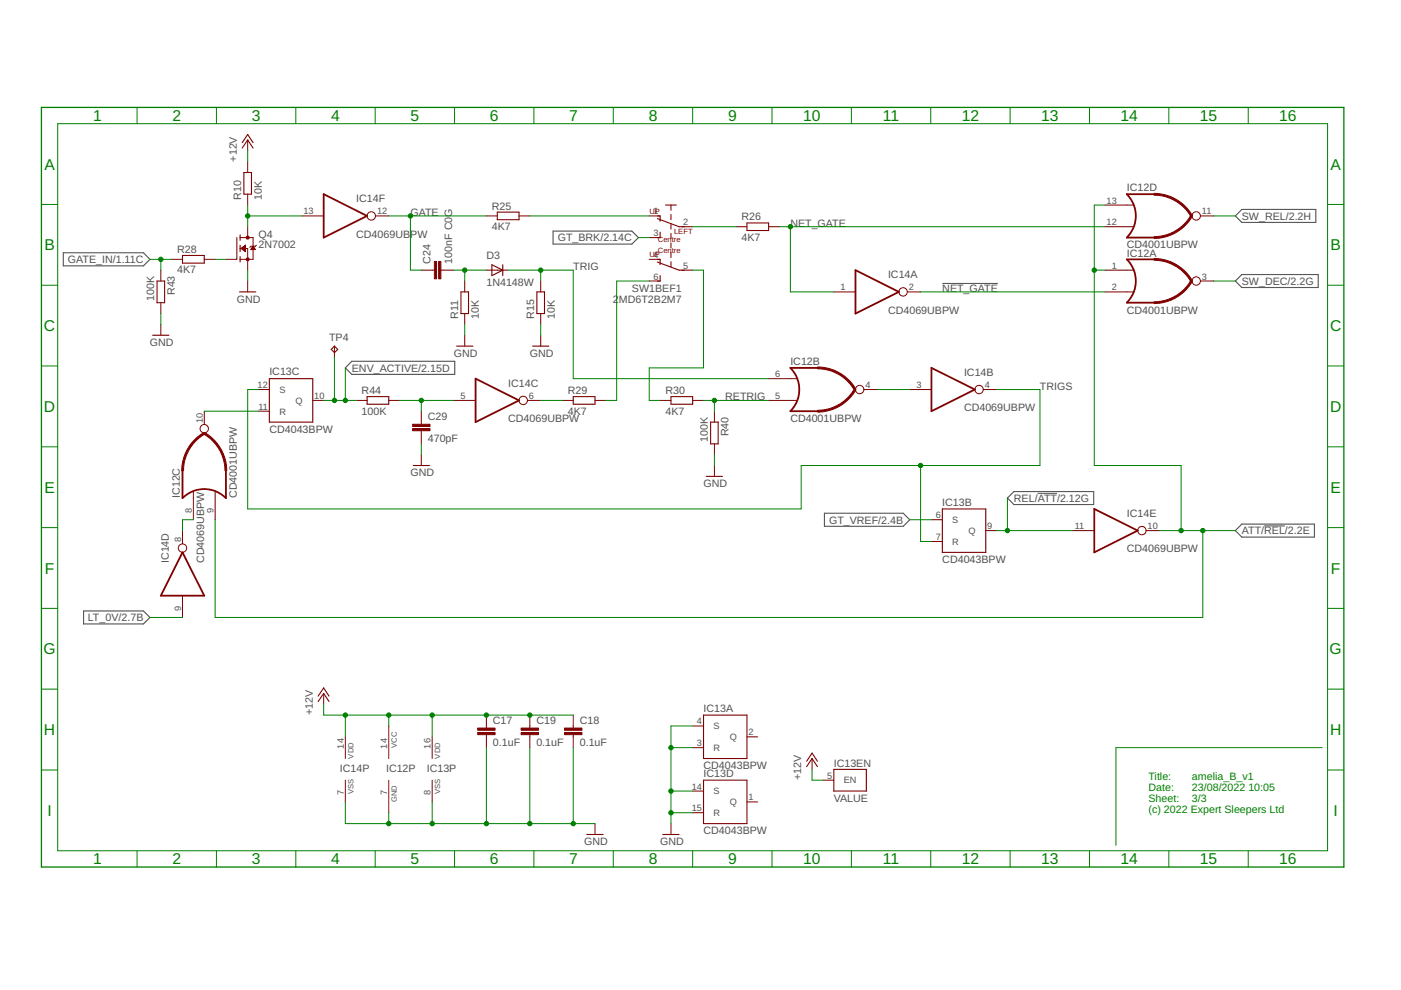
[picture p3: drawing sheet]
<svg xmlns="http://www.w3.org/2000/svg" width="297mm" height="210mm" viewBox="0 0 297 210" stroke-linecap="round" stroke-linejoin="round" font-family="sans-serif">
<path d="M13.4 53.6h17l1.4 1.4-1.4 1.4h-17zM117.3 49h16.7l1.4 1.4-1.4 1.4h-16.7zM261.9 45.8l1.4-1.4h15.7v2.8h-15.7zM263.3 58.2h16.2v2.8h-16.2l-1.4-1.4zM74.6 76.6h21.8v2.8h-21.8l-1.4-1.4zM174.8 108.8h16.7l1.4 1.4-1.4 1.4h-16.7zM213.6 105.6l1.4-1.4h16.9v2.8h-16.9zM261.9 112.5l1.4-1.4h15.4v2.8h-15.4zM17.7 129.5h12.7l1.4 1.4-1.4 1.4h-12.7z" fill="none" stroke="#505050" stroke-width=".23"/>
<path d="M199.8 60.1h11.8M220 104.6h4.1M268 111.5h4.4" fill="none" stroke="#505050" stroke-width=".21"/>
<path d="M68.6 41.2l9.2 4.6-9.2 4.6zM181.4 57.3l9.2 4.6-9.2 4.6zM244.7 41.2h-5.8a6.5 6.5 0 0 1 0 9.2h5.8M244.7 55h-5.8a6.5 6.5 0 0 1 0 9.2h5.8M173.3 78h-5.7a6.5 6.5 0 0 1 0 9.2h5.7M197.5 78l9.2 4.6-9.2 4.6zM38.7 99.8v5.8a6.5 6.5 0 0 1 9.2 0v-5.8M100.8 80.3l9.2 4.6-9.2 4.6zM38.7 117.1l4.6 9.2h-9.2zM232 107.9l9.2 4.6-9.2 4.6z" fill="none" stroke="#800000" stroke-width=".38"/>
<g fill="none" stroke="#800000" stroke-width=".21">
<path d="M52.5 29.7v2.3M52.5 34.3v2.3M34.1 57.3v2.3M36.4 55h2.3M43.3 55h2.3M47.9 55h2.3M50.9 50.4h2.8v4.6h-2.8M50.9 52.7h1.6v4.6M51.1 52.7l.9-.7v1.4zM51.2 52.6h.8M51.2 52.7h.8M51.3 52.5h.7"/>
<path d="M51.4 52.9h.6M51.5 52.4h.5M51.5 53h.5M51.6 52.3h.4M51.6 53.1h.4M51.7 52.2h.3M51.8 53.2h.2M51.9 52.1h.1M51.9 53.3h.1M52 52h.1M52.5 41.2v2.3M52.5 48.1v2.3"/>
<path d="M52.5 59.6v2.3M53.2 52.9h.9M53.3 52.7h.7M53.4 52.6h.5M53.4 52.5h.5M53.5 52.4h.3M53.6 52.3h.1M53.7 52.2l.4 .7h-.9zM53.7 52.2h.1M54.4 52l-.3 .2h-.9l-.2 .3M64 45.8h4.6M79.6 45.8h2.8"/>
<path d="M89.3 57.3h2.8M93.5 57.3h2.7M98.5 59.6v2.3M103.1 45.8h2.3M103.1 57.3h4.6M110 45.8h2.3M114.6 59.6v2.3M137.6 45.8h2.4M137.6 59.6h2.4M137.6 55h2.4M137.6 50.4h2.4M144.5 48.1h2.4"/>
<path d="M144.5 57.3h2.4M156.1 48.1h2.3M163 48.1h2.3M234.3 43.5h6M234.3 48.1h6M234.3 57.3h6M254.5 45.8h2.8M254.5 59.6h2.8M34.1 64.2v2.3M34.1 68.8v2.3M70.9 73.4v2.3M98.5 66.5v2.3"/>
<path d="M98.5 71.1v2.3M114.6 66.5v2.3M114.6 71.1v2.3M176.8 61.9h4.6M192.4 61.9h2.8M234.3 61.9h6M43.3 87.2v2.8M54.8 82.6h2.3M54.8 87.2h2.3M66.3 84.9h2.3M75.5 84.9h2.3M82.4 84.9h2.3"/>
<path d="M89.3 87.2v2.8M89.3 91.3v2.8M89.3 96.4v2.3M96.2 84.9h4.6M111.8 84.9h2.8M119.3 84.9h2.2M126.2 84.9h2.2M140 84.9h2.3M146.9 84.9h2.3M151.5 87.2v2.3M151.5 94.1v2.3M151.5 98.7v2.3"/>
<path d="M163 80.3h6M163 84.9h6M183.2 82.6h2.8M192.9 82.6h4.6M208.5 82.6h2.8M38.7 112.5v2.8M41 104.2v6M45.6 104.2v6M197.5 110.2h2.3M197.5 114.8h2.3M209 112.5h2.3M227.4 112.5h4.6"/>
<path d="M243 112.5h2.8M38.7 126.3v4.6M68.6 147v2.3M73.2 156.2v4.6M82.4 153.9v6.9M91.6 156.2v4.6M103.1 151.6v2.8M103.1 155.8v2.7M112.3 151.6v2.8M112.3 155.8v2.7M121.5 151.6v2.8M121.5 155.8v2.7"/>
<path d="M146.9 153.9h2.3M146.9 158.5h2.3M158.4 156.2h2.3M73.2 165.4v4.6M82.4 165.4v6.9M91.6 165.4v4.6M126.2 174.6v2.3M142.3 174.6v2.3M146.9 167.7h2.3M146.9 172.3h2.3M158.4 170h2.3M172.2 160.8v2.3"/>
<path d="M174.5 165.4h2.3"/>
<circle cx="78.7" cy="45.8" r=".89"/>
<circle cx="253.6" cy="59.6" r=".89"/>
<circle cx="253.6" cy="45.8" r=".89"/>
<circle cx="191.5" cy="61.9" r=".89"/>
<circle cx="43.3" cy="90.9" r=".89"/>
<circle cx="110.9" cy="84.9" r=".89"/>
<circle cx="182.3" cy="82.6" r=".89"/>
<circle cx="207.6" cy="82.6" r=".89"/>
<circle cx="38.7" cy="116.2" r=".89"/>
<circle cx="242.1" cy="112.5" r=".89"/>
</g>
<g fill="#800000" stroke="#800000" stroke-width=".21">
<path d="M173.3 87a9 9 0 0 0 7.8-4.5l.4 .1a9.3 9.3 0 0 1-8.1 4.8z" fill-rule="evenodd"/>
<path d="M173.4 77.8a9.3 9.3 0 0 1 8.1 4.7l-.4 .2a9 9 0 0 0-7.8-4.5z" fill-rule="evenodd"/>
<path d="M244.7 50.2a9 9 0 0 0 7.8-4.6l.3 .2a9.4 9.4 0 0 1-8.1 4.7z" fill-rule="evenodd"/>
<path d="M244.7 41a9.4 9.4 0 0 1 8.1 4.7l-.3 .2a9 9 0 0 0-7.8-4.5z" fill-rule="evenodd"/>
<path d="M244.7 64a9 9 0 0 0 7.8-4.6l.3 .2a9.4 9.4 0 0 1-8.1 4.8z" fill-rule="evenodd"/>
<path d="M244.7 54.8a9.4 9.4 0 0 1 8.1 4.7l-.3 .2a9 9 0 0 0-7.8-4.5z" fill-rule="evenodd"/>
<path d="M43.3 91.7a9.3 9.3 0 0 1 4.8 8.1h-.4a9 9 0 0 0-4.5-7.8z" fill-rule="evenodd"/>
<path d="M41 93.5l1.9-1.6 .4-.2 .1 .3a9 9 0 0 0-4.5 7.8h-.4a9.4 9.4 0 0 1 2.5-6.3z" fill-rule="evenodd"/>
<circle cx="52.5" cy="55" r=".32"/>
<circle cx="52.5" cy="50.4" r=".32"/>
</g>
<g fill="none" stroke="#800000" stroke-width=".23">
<path d="M51.4 31.4l1.1-1.7 1.2 1.7M51.4 30.2l1.1-1.7 1.2 1.7M51.7 36.6h1.6v4.6h-1.6zM33.3 59.6h1.6v4.6h-1.6zM38.7 54.2h4.6v1.6h-4.6zM50.2 50.4v4.6M50.9 49.8v1.1M50.9 52v1.4M50.9 54.4v1.2M104.3 56.1l2.3 1.2-2.3 1.1zM105.4 45h4.6v1.6h-4.6zM106.6 56.1v2.3"/>
<path d="M139.4 46.4l4.6 1.7h1.1M139.4 45.8h.6v1.1M139.4 55h.6v1.1M139.4 55.6l4.6 1.7h1.1M140 58.4v1.2h-.6M140 49.2v1.2h-.6M141.1 43.5h2.3M142.3 43.5v1.1M142.3 45.5v1.1M142.3 47.5v1.1M142.3 49.5v1.1M142.3 51.5v1.1"/>
<path d="M142.3 53.5v1.1M142.3 55.5v1.1M158.4 47.3h4.6v1.6h-4.6zM32.4 71.1h3.4M50.8 61.9h3.4M70.9 73.4l.7 .7-.7 .7-.7-.7zM96.8 73.4h3.5M97.7 61.9h1.6v4.6h-1.6zM112.9 73.4h3.5M113.8 61.9h1.6v4.6h-1.6zM57.1 80.3h9.2v9.2h-9.2zM77.8 84.1h4.6v1.6h-4.6z"/>
<path d="M87.6 98.7h3.5M121.5 84.1h4.7v1.6h-4.7zM142.3 84.1h4.6v1.6h-4.6zM150.7 89.5h1.6v4.6h-1.6zM149.7 101h3.5M199.8 107.9h9.2v9.2h-9.2zM67.5 148.7l1.1-1.7 1.2 1.7M67.5 147.6l1.1-1.7 1.2 1.7M149.2 151.6h9.2v9.2h-9.2zM124.4 176.9h3.5M140.5 176.9h3.5M149.2 165.4h9.2v9.2h-9.2z"/>
<path d="M171 162.5l1.2-1.7 1.1 1.7M171 161.4l1.2-1.7 1.1 1.7M176.8 163.1h6.9v4.6h-6.9z"/>
</g>
<g fill="#800000" stroke="#800000" stroke-width=".21">
<path d="M101.3 155.3h3.7v.5h-3.7z"/>
<path d="M101.3 154.4h3.7v.4h-3.7z"/>
<path d="M110.5 155.3h3.7v.5h-3.7z"/>
<path d="M110.5 154.4h3.7v.4h-3.7z"/>
<path d="M119.7 155.3h3.7v.5h-3.7z"/>
<path d="M119.7 154.4h3.7v.4h-3.7z"/>
<path d="M87.5 90.9h3.7v.4h-3.7z"/>
<path d="M87.5 90h3.7v.4h-3.7z"/>
<path d="M93 55.4h.5v3.7h-.5z"/>
<path d="M92.1 55.4h.5v3.7h-.5z"/>
</g>
<path d="M8.8 22.8h276.1v161h-276.1z" fill="none" stroke="#008000" stroke-width=".28"/>
<g fill="none" stroke="#008000" stroke-width=".21">
<path d="M12.2 26.2h269.3v154.2h-269.3zM29.1 22.8v3.4M45.9 22.8v3.4M52.5 32v2.3M62.7 22.8v3.4M79.5 22.8v3.4M96.4 22.8v3.4M113.2 22.8v3.4M130 22.8v3.4M146.9 22.8v3.4M163.7 22.8v3.4M180.5 22.8v3.4"/>
<path d="M197.3 22.8v3.4M214.2 22.8v3.4M231 22.8v3.4M247.8 22.8v3.4M264.6 22.8v3.4M8.8 43.3h3.4M31.8 55h4.6M34.1 55v2.3M45.6 55h2.3M52.5 43.5v4.6M52.5 57.3v2.3M52.5 45.8h11.5"/>
<path d="M82.4 45.8h20.7M87 45.8v11.5h2.3M96.2 57.3h6.9M98.5 57.3v2.3M107.7 57.3h13.8v23h41.5M112.3 45.8h25.3M114.6 57.3v2.3M135.4 50.4h2.2M137.6 59.6h-6.9v25.3h-2.3M146.9 57.3h2.3v20.7h-11.6v6.9h2.4M146.9 48.1h9.2M165.3 48.1h69"/>
<path d="M167.6 48.1v13.8h9.2M232 57.3h2.3M234.3 43.5h-2.3v55.2h18.4v13.8M257.3 45.8h4.6M257.3 59.6h4.6M281.5 43.3h3.4M8.8 60.5h3.4M8.8 77.6h3.4M34.1 66.5v2.3M70.9 75.7v9.2M73.2 78v6.9M98.5 68.8v2.3"/>
<path d="M114.6 68.8v2.3M195.2 61.9h39.1M281.5 60.5h3.4M281.5 77.6h3.4M8.8 94.7h3.4M43.3 87.2h11.5M54.8 82.6h-2.3v25.3h117.4v-9.2h50.6v-16.1h-9.2M68.6 84.9h6.9M84.7 84.9h11.5M89.3 84.9v2.3M89.3 94.1v2.3M114.6 84.9h4.7"/>
<path d="M149.2 84.9h13.8M151.5 84.9v2.3M151.5 96.4v2.3M186 82.6h6.9M195.2 98.7v16.1h2.3M281.5 94.7h3.4M8.8 111.9h3.4M41 110.2h-2.3v2.3M45.6 110.2v20.7h209.4v-18.4M192.9 110.2h4.6M211.3 112.5h16.1M213.6 105.6v6.9"/>
<path d="M245.8 112.5h16.1M281.5 111.9h3.4M8.8 129h3.4M31.8 130.9h6.9M281.5 129h3.4M8.8 146.1h3.4M68.6 149.3v2.3h52.9M73.2 151.6v4.6M82.4 151.6v2.3M91.6 151.6v4.6M103.1 158.5v16.1M112.3 158.5v16.1"/>
<path d="M121.5 158.5v16.1M142.3 158.5h4.6M146.9 153.9h-4.6v20.7M280.3 158.5h-43.7v20.7M281.5 146.1h3.4M8.8 163.3h3.4M73.2 170v4.6h53M82.4 172.3v2.3M91.6 170v4.6M142.3 167.7h4.6M142.3 172.3h4.6M172.2 163.1v2.3h2.3"/>
<path d="M281.5 163.3h3.4M29.1 180.4v3.4M45.9 180.4v3.4M62.7 180.4v3.4M79.5 180.4v3.4M96.4 180.4v3.4M113.2 180.4v3.4M130 180.4v3.4M146.9 180.4v3.4M163.7 180.4v3.4M180.5 180.4v3.4M197.3 180.4v3.4"/>
<path d="M214.2 180.4v3.4M231 180.4v3.4M247.8 180.4v3.4M264.6 180.4v3.4"/>
</g>
<g fill="#008000" stroke="#008000" stroke-width=".21">
<circle cx="112.3" cy="174.6" r=".47"/>
<circle cx="121.5" cy="174.6" r=".47"/>
<circle cx="103.1" cy="174.6" r=".47"/>
<circle cx="82.4" cy="174.6" r=".47"/>
<circle cx="91.6" cy="174.6" r=".47"/>
<circle cx="142.3" cy="158.5" r=".47"/>
<circle cx="142.3" cy="167.7" r=".47"/>
<circle cx="142.3" cy="172.3" r=".47"/>
<circle cx="103.1" cy="151.6" r=".47"/>
<circle cx="112.3" cy="151.6" r=".47"/>
<circle cx="73.2" cy="151.6" r=".47"/>
<circle cx="82.4" cy="151.6" r=".47"/>
<circle cx="91.6" cy="151.6" r=".47"/>
<circle cx="89.3" cy="84.9" r=".47"/>
<circle cx="151.5" cy="84.9" r=".47"/>
<circle cx="73.2" cy="84.9" r=".47"/>
<circle cx="70.9" cy="84.9" r=".47"/>
<circle cx="114.6" cy="57.3" r=".47"/>
<circle cx="195.2" cy="98.7" r=".47"/>
<circle cx="87" cy="45.8" r=".47"/>
<circle cx="34.1" cy="55" r=".47"/>
<circle cx="98.5" cy="57.3" r=".47"/>
<circle cx="52.5" cy="45.8" r=".47"/>
<circle cx="167.6" cy="48.1" r=".47"/>
<circle cx="213.6" cy="112.5" r=".47"/>
<circle cx="232" cy="57.3" r=".47"/>
<circle cx="250.4" cy="112.5" r=".47"/>
<circle cx="255" cy="112.5" r=".47"/>
</g>
<g font-size="3.3" fill="#008000">
<text x="19.7" y="25.7">1</text>
<text x="36.6" y="25.7">2</text>
<text x="53.4" y="25.7">3</text>
<text x="70.2" y="25.7">4</text>
<text x="87.1" y="25.7">5</text>
<text x="103.9" y="25.7">6</text>
<text x="120.7" y="25.7">7</text>
<text x="137.5" y="25.7">8</text>
<text x="154.4" y="25.7">9</text>
<text x="170.3" y="25.7">10</text>
<text x="187.2" y="25.7">11</text>
<text x="203.9" y="25.7">12</text>
<text x="220.7" y="25.7">13</text>
<text x="237.6" y="25.7">14</text>
<text x="254.4" y="25.7">15</text>
<text x="271.2" y="25.7">16</text>
<text x="9.4" y="36">A</text>
<text x="282.1" y="36">A</text>
<text x="9.4" y="53.1">B</text>
<text x="282.1" y="53.1">B</text>
<text x="9.3" y="70.2">C</text>
<text x="282" y="70.2">C</text>
<text x="9.3" y="87.4">D</text>
<text x="282" y="87.4">D</text>
<text x="9.4" y="104.5">E</text>
<text x="282.1" y="104.5">E</text>
<text x="9.5" y="121.6">F</text>
<text x="282.2" y="121.6">F</text>
<text x="9.2" y="138.7">G</text>
<text x="281.9" y="138.7">G</text>
<text x="9.3" y="155.9">H</text>
<text x="282" y="155.9">H</text>
<text x="10" y="173">I</text>
<text x="282.7" y="173">I</text>
<text x="19.7" y="183.3">1</text>
<text x="36.6" y="183.3">2</text>
<text x="53.4" y="183.3">3</text>
<text x="70.2" y="183.3">4</text>
<text x="87.1" y="183.3">5</text>
<text x="103.9" y="183.3">6</text>
<text x="120.7" y="183.3">7</text>
<text x="137.5" y="183.3">8</text>
<text x="154.4" y="183.3">9</text>
<text x="170.3" y="183.3">10</text>
<text x="187.2" y="183.3">11</text>
<text x="203.9" y="183.3">12</text>
<text x="220.7" y="183.3">13</text>
<text x="237.6" y="183.3">14</text>
<text x="254.4" y="183.3">15</text>
<text x="271.2" y="183.3">16</text>
</g>
<g font-size="2.3" fill="#505050">
<text x="50.2" y="34.3" transform="rotate(-90 50.2 34.3)">+12V</text>
<text x="238.9" y="40.6">IC12D</text>
<text x="51.1" y="42.3" transform="rotate(-90 51.1 42.3)">R10</text>
<text x="55.5" y="42.3" transform="rotate(-90 55.5 42.3)">10K</text>
<text x="75.5" y="42.9">IC14F</text>
<text x="87" y="45.8">GATE</text>
<text x="104.3" y="44.4">R25</text>
<text x="157.2" y="46.7">R26</text>
<text x="263.3" y="46.6">SW_REL/2.2H</text>
<text x="37.5" y="53.6">R28</text>
<text x="54.8" y="52.7">2N7002</text>
<text x="54.8" y="50.4">Q4</text>
<text x="75.5" y="50.4">CD4069UBPW</text>
<text x="104.3" y="48.8">4K7</text>
<text x="118.2" y="51.2">GT_BRK/2.14C</text>
<text x="157.2" y="51.1">4K7</text>
<text x="167.6" y="48.1">NET_GATE</text>
<text x="238.9" y="52.7">CD4001UBPW</text>
<text x="14.4" y="55.8">GATE_IN/1.11C</text>
<text x="37.5" y="58">4K7</text>
<text x="91.3" y="55.9" transform="rotate(-90 91.3 55.9)">C24</text>
<text x="95.9" y="55.9" transform="rotate(-90 95.9 55.9)">100nF C0G</text>
<text x="103.1" y="55">D3</text>
<text x="121.5" y="57.3">TRIG</text>
<text x="188.3" y="59">IC14A</text>
<text x="238.9" y="54.4">IC12A</text>
<text x="32.7" y="63.7" transform="rotate(-90 32.7 63.7)">100K</text>
<text x="37.1" y="62.6" transform="rotate(-90 37.1 62.6)">R43</text>
<text x="50.2" y="64.2">GND</text>
<text x="103.1" y="60.7">1N4148W</text>
<text x="130" y="64.2">2</text>
<text x="131.2" y="64.2">MD6T2B2M7</text>
<text x="134" y="61.9">SW1BEF1</text>
<text x="199.8" y="61.9">NET_GATE</text>
<text x="263.3" y="60.4">SW_DEC/2.2G</text>
<text x="97.2" y="67.6" transform="rotate(-90 97.2 67.6)">R11</text>
<text x="101.5" y="67.6" transform="rotate(-90 101.5 67.6)">10K</text>
<text x="113.3" y="67.6" transform="rotate(-90 113.3 67.6)">R15</text>
<text x="117.6" y="67.6" transform="rotate(-90 117.6 67.6)">10K</text>
<text x="188.3" y="66.5">CD4069UBPW</text>
<text x="238.9" y="66.5">CD4001UBPW</text>
<text x="31.8" y="73.4">GND</text>
<text x="69.8" y="72.2">TP4</text>
<text x="96.2" y="75.7">GND</text>
<text x="112.3" y="75.7">GND</text>
<text x="167.6" y="77.4">IC12B</text>
<text x="57.1" y="79.6">IC13C</text>
<text x="74.6" y="78.8">ENV_ACTIVE/2.15D</text>
<text x="76.7" y="83.5">R44</text>
<text x="107.7" y="82">IC14C</text>
<text x="120.4" y="83.5">R29</text>
<text x="141.1" y="83.5">R30</text>
<text x="204.4" y="79.7">IC14B</text>
<text x="220.5" y="82.6">TRIGS</text>
<text x="76.7" y="87.9">100K</text>
<text x="90.7" y="89.1">C29</text>
<text x="107.7" y="89.5">CD4069UBPW</text>
<text x="120.4" y="87.9">4K7</text>
<text x="141.1" y="87.9">4K7</text>
<text x="153.8" y="84.9">RETRIG</text>
<text x="167.6" y="89.5">CD4001UBPW</text>
<text x="204.4" y="87.2">CD4069UBPW</text>
<text x="57.1" y="91.8">CD4043BPW</text>
<text x="90.7" y="93.8">470pF</text>
<text x="150.1" y="93.6" transform="rotate(-90 150.1 93.6)">100K</text>
<text x="154.4" y="92.5" transform="rotate(-90 154.4 92.5)">R40</text>
<text x="87" y="101">GND</text>
<text x="38.1" y="105.6" transform="rotate(-90 38.1 105.6)">IC12C</text>
<text x="50.2" y="105.6" transform="rotate(-90 50.2 105.6)">CD4001UBPW</text>
<text x="149.2" y="103.3">GND</text>
<text x="199.8" y="107.2">IC13B</text>
<text x="215" y="106.4">REL/ATT/2.12G</text>
<text x="175.8" y="111">GT_VREF/2.4B</text>
<text x="238.9" y="109.6">IC14E</text>
<text x="263.3" y="113.3">ATT/REL/2.2E</text>
<text x="35.8" y="119.4" transform="rotate(-90 35.8 119.4)">IC14D</text>
<text x="43.3" y="119.4" transform="rotate(-90 43.3 119.4)">CD4069UBPW</text>
<text x="199.8" y="119.4">CD4043BPW</text>
<text x="238.9" y="117.1">CD4069UBPW</text>
<text x="18.6" y="131.7">LT_0V/2.7B</text>
<text x="66.3" y="151.6" transform="rotate(-90 66.3 151.6)">+12V</text>
<text x="104.5" y="153.6">C17</text>
<text x="113.7" y="153.6">C19</text>
<text x="122.9" y="153.6">C18</text>
<text x="149.2" y="150.9">IC13A</text>
<text x="104.5" y="158.2">0.1uF</text>
<text x="113.7" y="158.2">0.1uF</text>
<text x="122.9" y="158.2">0.1uF</text>
<text x="72.1" y="163.7">IC14P</text>
<text x="81.8" y="163.7">IC12P</text>
<text x="90.5" y="163.7">IC13P</text>
<text x="149.2" y="163.1">CD4043BPW</text>
<text x="149.2" y="164.7">IC13D</text>
<text x="169.9" y="165.4" transform="rotate(-90 169.9 165.4)">+12V</text>
<text x="176.8" y="162.7">IC13EN</text>
<text x="176.8" y="170">VALUE</text>
<text x="123.8" y="179.2">GND</text>
<text x="140" y="179.2">GND</text>
<text x="149.2" y="176.9">CD4043BPW</text>
</g>
<g font-size="2.3" fill="#008000">
<text x="243.5" y="165.4">Title:</text>
<text x="243.5" y="167.7">Date:</text>
<text x="252.7" y="165.4">amelia_B_v1</text>
<text x="252.7" y="167.7">23/08/2022</text>
<text x="264.7" y="167.7">10:05</text>
<text x="243.5" y="170">Sheet:</text>
<text x="243.5" y="172.3">(c) 2022 Expert Sleepers Ltd</text>
<text x="252.7" y="170">3/3</text>
</g>
<g font-size="1.9" fill="#505050">
<text x="64.3" y="45.5">13</text>
<text x="79.9" y="45.5">12</text>
<text x="138.6" y="45.5">1</text>
<text x="144.9" y="47.8">2</text>
<text x="234.6" y="43.2">13</text>
<text x="234.6" y="47.8">12</text>
<text x="254.8" y="45.5">11</text>
<text x="138.6" y="50.1">3</text>
<text x="138.6" y="59.3">6</text>
<text x="138.6" y="54.7">4</text>
<text x="144.9" y="57">5</text>
<text x="235.7" y="57">1</text>
<text x="254.8" y="59.3">3</text>
<text x="178.2" y="61.6">1</text>
<text x="192.7" y="61.6">2</text>
<text x="235.7" y="61.6">2</text>
<text x="54.6" y="82.3">12</text>
<text x="59.2" y="83.3">S</text>
<text x="164.4" y="80">6</text>
<text x="183.5" y="82.3">4</text>
<text x="194.3" y="82.3">3</text>
<text x="208.8" y="82.3">4</text>
<text x="43" y="89.7" transform="rotate(-90 43 89.7)">10</text>
<text x="54.8" y="86.9">11</text>
<text x="59.2" y="87.9">R</text>
<text x="62.7" y="85.6">Q</text>
<text x="66.6" y="84.6">10</text>
<text x="97.6" y="84.6">5</text>
<text x="112.2" y="84.6">6</text>
<text x="164.4" y="84.6">5</text>
<text x="40.7" y="108.8" transform="rotate(-90 40.7 108.8)">8</text>
<text x="45.3" y="108.8" transform="rotate(-90 45.3 108.8)">9</text>
<text x="198.4" y="109.9">6</text>
<text x="201.9" y="110.9">S</text>
<text x="205.3" y="113.2">Q</text>
<text x="209.3" y="112.2">9</text>
<text x="227.9" y="112.2">11</text>
<text x="243.3" y="112.2">10</text>
<text x="38.4" y="115" transform="rotate(-90 38.4 115)">8</text>
<text x="198.4" y="114.5">7</text>
<text x="201.9" y="115.5">R</text>
<text x="38.4" y="129.5" transform="rotate(-90 38.4 129.5)">9</text>
<text x="147.8" y="153.6">4</text>
<text x="151.3" y="154.6">S</text>
<text x="158.7" y="155.9">2</text>
<text x="72.9" y="158.7" transform="rotate(-90 72.9 158.7)">14</text>
<text x="82.1" y="158.7" transform="rotate(-90 82.1 158.7)">14</text>
<text x="91.3" y="158.7" transform="rotate(-90 91.3 158.7)">16</text>
<text x="147.8" y="158.2">3</text>
<text x="151.3" y="159.2">R</text>
<text x="154.7" y="156.9">Q</text>
<text x="146.7" y="167.4">14</text>
<text x="175.4" y="165.1">5</text>
<text x="178.9" y="166.1">EN</text>
<text x="72.9" y="168.6" transform="rotate(-90 72.9 168.6)">7</text>
<text x="82.1" y="168.6" transform="rotate(-90 82.1 168.6)">7</text>
<text x="91.3" y="168.6" transform="rotate(-90 91.3 168.6)">8</text>
<text x="146.7" y="172">15</text>
<text x="151.3" y="168.4">S</text>
<text x="151.3" y="173">R</text>
<text x="154.7" y="170.7">Q</text>
<text x="158.7" y="169.7">1</text>
</g>
<g font-size="1.6" fill="#800000">
<text x="137.7" y="45.3">UP</text>
<text x="139.5" y="51.3">Centre</text>
<text x="139.5" y="53.6">Centre</text>
<text x="142.9" y="49.7">LEFT</text>
<text x="137.7" y="54.5">UP</text>
</g>
<g font-size="1.6" fill="#505050">
<text x="74.9" y="160.8" transform="rotate(-90 74.9 160.8)">VDD</text>
<text x="84.1" y="158.5" transform="rotate(-90 84.1 158.5)">VCC</text>
<text x="93.4" y="160.8" transform="rotate(-90 93.4 160.8)">VDD</text>
<text x="74.9" y="168.4" transform="rotate(-90 74.9 168.4)">VSS</text>
<text x="84.1" y="170" transform="rotate(-90 84.1 170)">GND</text>
<text x="93.4" y="168.4" transform="rotate(-90 93.4 168.4)">VSS</text>
</g>
</svg>
